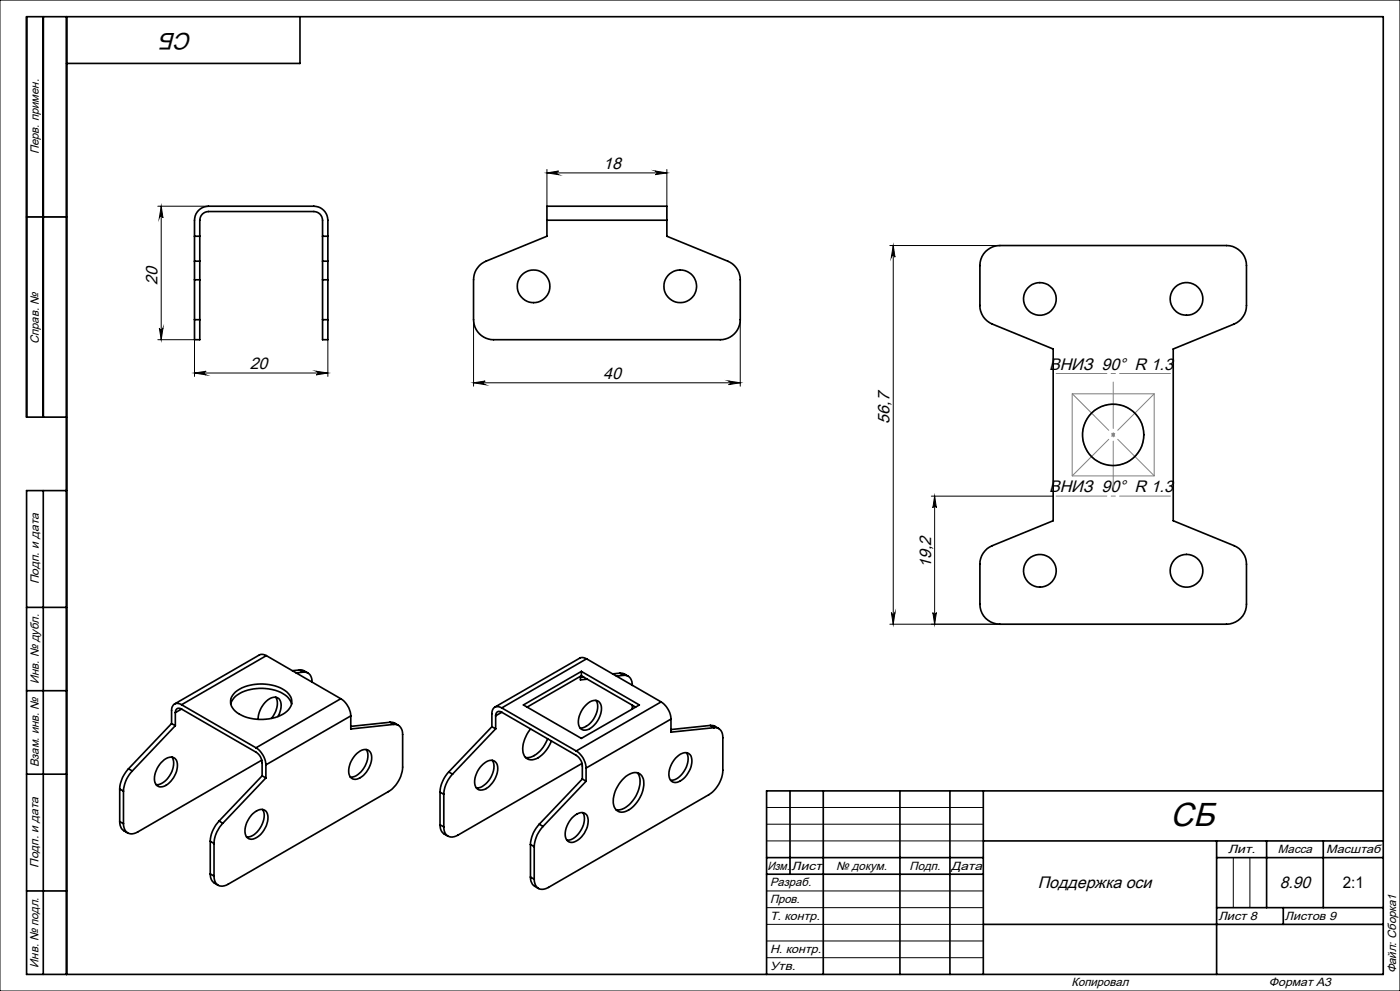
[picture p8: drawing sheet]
<svg xmlns="http://www.w3.org/2000/svg" width="420mm" height="297mm" viewBox="0 0 420 297" stroke-linecap="round" stroke-linejoin="round" font-family="sans-serif">
<g fill="none" stroke="#808080" stroke-width=".3">
<path d="M321.7 118h24.6v24.6h-24.6zM333.4 130.3h1.1M333.6 130l.7 .7M333.9 129.8v1M334.3 130l-.7 .7"/>
<circle cx="334" cy="130.3" r="9.2"/>
</g>
<g fill="none" stroke="#000" stroke-width=".3">
<path d="M0 0h420v297h-420zM164.1 51.8l3.5-.5a.55 .55 0 0 0-.5 .5 .55 .55 0 0 0 .5 .5zM164.1 50.8v11M164.1 51.8h36M196.6 51.3l3.5 .5-3.5 .5a.55 .55 0 0 0 .5-.5 .55 .55 0 0 0-.5-.5zM200.1 50.8v11M8 65h12M47.3 61.8h15.2M48.4 61.8v40M48.4 61.8l.5 3.5a.55 .55 0 0 0-.6-.5 .55 .55 0 0 0-.5 .5zM266.9 73.6h33M268 73.6l.5 3.5a.55 .55 0 0 0-.5-.5 .55 .55 0 0 0-.6 .5z"/>
<path d="M268 73.6v113.5M47.8 98.3a.55 .55 0 0 0 .5 .5 .55 .55 0 0 0 .6-.5l-.5 3.5zM142.1 95.8v19.9M222.1 95.8v19.9M47.3 101.8h11v11M58.3 111.8h40.1M58.3 111.8l3.5-.5a.55 .55 0 0 0-.5 .5 .55 .55 0 0 0 .5 .6zM94.9 111.3l3.5 .5-3.5 .6a.55 .55 0 0 0 .5-.6 .55 .55 0 0 0-.5-.5zM98.4 101.8v11M142.1 114.7l3.5-.5a.55 .55 0 0 0-.5 .5 .55 .55 0 0 0 .5 .6zM142.1 114.7h80M218.6 114.2l3.5 .5-3.5 .6a.55 .55 0 0 0 .5-.6 .55 .55 0 0 0-.5-.5z"/>
<path d="M279.4 148.7h36.5M280.4 148.7l.5 3.5a.53 .53 0 0 0-.5-.5 .53 .53 0 0 0-.5 .5zM280.4 148.7v38.4M266.9 187.1h33M267.4 183.6a.55 .55 0 0 0 .6 .5 .55 .55 0 0 0 .5-.5l-.5 3.5zM279.9 183.6a.53 .53 0 0 0 .5 .5 .53 .53 0 0 0 .5-.5l-.5 3.5zM230 242h65M230 247h65M230 252h65M370 257v15M375 257v15M230 267h65"/>
<path d="M230 272h65M230 277h65M230 282h65M230 287h65"/>
</g>
<g fill="none" stroke="#000" stroke-width=".5">
<path d="M13 5v120M20 5v287M90 5v14h-70M8 65h12M58.3 78.3v5.6M58.3 78.3v-12.3a4.2 4.2 0 0 1 4.2-4.2h31.7a4.2 4.2 0 0 1 4.2 4.2v12.3M58.3 78.3h1.6M58.3 70.8h1.6M59.9 78.3v5.6M59.9 78.3v-12.3a2.65 2.65 0 0 1 2.6-2.6h31.7a2.65 2.65 0 0 1 2.6 2.6v12.3M96.8 78.3v5.6M96.8 78.3h1.6"/>
<path d="M96.8 70.8h1.6M98.4 78.3v5.6M164.1 66v4.8l-18.3 7.5a6.1 6.1 0 0 0-3.7 5.6v11.9a6 6 0 0 0 6 6h68a6 6 0 0 0 6-6v-11.9a6 6 0 0 0-3.8-5.6l-18.2-7.5v-4.8M164.1 66v-4.2h36v4.2M164.1 66h36M295.7 75.3a6.1 6.1 0 0 1 4.3-1.7h67.9a6 6 0 0 1 6 6v11.9a6.1 6.1 0 0 1-3.7 5.6l-18.2 7.5v51.5l18.2 7.4a6.1 6.1 0 0 1 3.7 5.6v12a6 6 0 0 1-6 6h-67.9a6 6 0 0 1-6-6v-12a5.9 5.9 0 0 1 3.7-5.6l18.2-7.4v-51.5l-18.2-7.5a5.9 5.9 0 0 1-3.7-5.6v-11.9a6 6 0 0 1 1.7-4.3zM58.3 95.8v6h1.6v-6M58.3 95.8h1.6M58.3 83.9h1.6M58.3 83.9v11.9M59.9 83.9v11.9M96.8 95.8v6h1.6v-6"/>
<path d="M96.8 95.8h1.6M96.8 83.9v11.9M96.8 83.9h1.6M98.4 83.9v11.9M20 125h-12v-120h407v287h-407v-145h12M13 147v145M8 182h12M79.9 196.5l-.9-.4-1.2 .2-25.4 14.7M79.9 196.5l-25.4 14.7M79.9 196.5l22.3 12.9M176 197.4l-1-.3-1.1 .2-25.5 14.6M176 197.4l-25.5 14.8"/>
<path d="M176 197.4l22.3 13M8 207h12M51.5 216.8l1.1 .7M51.5 216.8l-12.9 13.6M52.6 213.6v3.9M52.6 217.5l-12.9 13.6M54.5 212.5l22.3 12.9a3.9 3.9 0 0 1 1.8 3.2v3.9M54.5 212.5a1.14 1.14 0 0 0-1.3-.1 1.14 1.14 0 0 0-.6 1.2M54.5 211.2a1.83 1.83 0 0 0-2.1-.2 1.83 1.83 0 0 0-.9 1.9v3.9M54.5 211.2l22.3 12.9M54.5 212.5l-1.9 1.1M69.2 211a6.3 6.3 0 0 1 5-4.1 13.8 13.8 0 0 1 11.9 1.8l.8 1 .6 1.3"/>
<path d="M70.6 207.4a13.6 13.6 0 0 1 15.5 0 3.7 3.7 0 0 1-.6 6.2 13.6 13.6 0 0 1-14.9-.4 3.6 3.6 0 0 1 0-5.8zM82.7 208.9a5.9 5.9 0 0 1-1.3 6.4M83.4 214.7a4.8 4.8 0 0 0 .1-5.4 3.6 3.6 0 0 0-4.5 1.8 7.4 7.4 0 0 0-1.6 4.5M89.9 200.8l.9 .1 1.6 .8M89.9 200.8l1.1 .6M89.9 200.8l-2.2 .2M91 201.4a2.49 2.49 0 0 1 2.6 3.1M91 201.4l-2.2 .3M102.2 209.4a6.6 6.6 0 0 1 3 5.2M102.2 209.4l-25.4 14.7M105.2 214.6l-25.4 14.6M105.2 214.6v3.9l12.9-1.4"/>
<path d="M117 216.5a3.2 3.2 0 0 1 2.5 .9M117 216.5l1.1 .6M117 216.5l-11.8 1.2M118.1 217.1a2.53 2.53 0 0 1 2.7 3v9.8a9.4 9.4 0 0 1-4.3 7.3l-48.1 27.8a2.57 2.57 0 0 1-3 .3 2.57 2.57 0 0 1-1.2-2.7M147.6 217.8l1.1 .6M147.6 217.8l-13 13.5M148.7 214.5v3.9M148.7 218.4l-13 13.6M150.5 213.5l22.4 12.9a4 4 0 0 1 1.8 3.1v4M150.5 213.5a1.11 1.11 0 0 0-1.3-.2 1.11 1.11 0 0 0-.5 1.2M150.5 212.2a1.8 1.8 0 0 0-2.1-.3 1.8 1.8 0 0 0-.8 2v3.9M150.5 212.2l22.4 12.9"/>
<path d="M150.5 213.5l-1.8 1M157 211.3l17.4-10.1 17.4 10.1-17.4 10zM159.2 218.5a8.8 8.8 0 0 0-2.1 7.6 2.73 2.73 0 0 0 4.3 1 10.3 10.3 0 0 0 4-5M174.1 202.7v1.1l2.1-.3M174.4 201.2v1.3M174.4 202.5l16.3 9.4M174.4 202.5l-16.2 9.4M175 202.9l-.9 .1M176 211.1a2.71 2.71 0 0 1 3.9-.6 5.8 5.8 0 0 1-1.5 6.7 3.3 3.3 0 0 1-4.1 1.3 4.4 4.4 0 0 1 0-5.2zM178.8 209.9a6 6 0 0 1-2 7.1l-1.5 .9-1.3 .3M185.9 201.8a3.3 3.3 0 0 1 2.6 .9M185.9 201.8l1.2 .6"/>
<path d="M185.9 201.8l-2.1 .2M187.1 202.4a2.49 2.49 0 0 1 2.6 3M187.1 202.4l-2.2 .2M189.7 211.3v1.2M198.3 210.4a6.7 6.7 0 0 1 3 5.1M198.3 210.4l-25.4 14.7M201.3 215.5l-25.5 14.7M201.3 215.5v3.9l12.9-1.3M213.1 217.4l1 .1 1.5 .8M213.1 217.4l1.1 .7M213.1 217.4l-11.8 1.2M214.2 218.1a2.48 2.48 0 0 1 2.7 3v9.8a9.2 9.2 0 0 1-4.3 7.3l-48.1 27.8a2.59 2.59 0 0 1-3 .3 2.59 2.59 0 0 1-1.2-2.8"/>
<path d="M8 232h12M35.9 236.5l1.1 .6M35.9 236.5v9.7M37 237.1v9.8M38.6 230.4a9.3 9.3 0 0 0-2.7 6.1M38.6 230.4l1.1 .7M39.7 231.1a9.4 9.4 0 0 0-2.7 6M48.3 228.6a3.4 3.4 0 0 1 4.1-1.4 4.4 4.4 0 0 1 0 5.3 5.2 5.2 0 0 1-4.5 3.3 2.64 2.64 0 0 1-1.4-3.6l.7-1.9zM51.6 226.9a6.2 6.2 0 0 1-2 7.1l-1.4 .9-1.4 .3M76.8 224.1a6.6 6.6 0 0 1 3 5.1M78.5 227.8l-37.2 21.5a2.61 2.61 0 0 1-3 .3 2.61 2.61 0 0 1-1.3-2.7M78.6 232.5l1.2 .6"/>
<path d="M78.6 232.5l-12.9 13.6M79.8 229.2v3.9M79.8 233.1l-12.9 13.6M106.6 226.3a3.3 3.3 0 0 1 4.1-1.3 4.3 4.3 0 0 1 0 5.2 5.2 5.2 0 0 1-4.5 3.3 2.64 2.64 0 0 1-1.5-3.6l.7-1.9zM109.9 224.6a6 6 0 0 1-2 7.1l-1.5 1-1.3 .2M132 237.4l1.1 .7M132 237.4v9.8M133.1 238.1v9.7M134.6 231.3a9.8 9.8 0 0 0-2.6 6.1M134.6 231.3l1.1 .7M135.7 232a9.6 9.6 0 0 0-2.6 6.1M144.4 229.5a3.3 3.3 0 0 1 4.1-1.3 4.3 4.3 0 0 1 0 5.2 4.9 4.9 0 0 1-4.9 3.3 3.6 3.6 0 0 1-.7-4.9z"/>
<path d="M147.7 227.9a6 6 0 0 1-2 7l-1.4 1-1.4 .2M164.3 221.4a8.1 8.1 0 0 1-6.2 5.7l-.4-.1M172.9 225.1a6.3 6.3 0 0 1 2.9 5.1M174.6 228.8l-37.2 21.5a2.59 2.59 0 0 1-3 .3 2.59 2.59 0 0 1-1.3-2.8M174.7 233.5l1.1 .6M174.7 233.5l-12.9 13.5M175.8 230.2v3.9M175.8 234.1l-12.9 13.6M186.7 233.7a4.5 4.5 0 0 1 5.2-1.8 4.7 4.7 0 0 1 .8 5.6 8.3 8.3 0 0 1-6.3 5.9 3.1 3.1 0 0 1-2.4-4.1 10.7 10.7 0 0 1 2.7-5.6zM191.2 231.6a6.4 6.4 0 0 1-.5 7 7 7 0 0 1-5.7 4.1h-.2M202.7 227.2a3.4 3.4 0 0 1 4-1.3 4.3 4.3 0 0 1 0 5.2 5.2 5.2 0 0 1-4.5 3.4 2.39 2.39 0 0 1-1.5-3l.8-2.6zM206 225.6a6.1 6.1 0 0 1-2 7.1l-1.5 .9-1.3 .3"/>
<path d="M237 237v25M247 237v55M270 237v55M285 237v55M295 237v55M415 237h-185v55M35.9 246.2l.4 1.7a3.2 3.2 0 0 0 2 1.7M35.9 246.2l1.1 .7M63.1 252.1l1.1 .7M63.1 252.1v9.8M64.2 252.8v9.8M65.7 246.1a9.6 9.6 0 0 0-2.6 6"/>
<path d="M65.7 246.1l1.2 .6M66.9 246.7a9.3 9.3 0 0 0-2.7 6.1M76 243.8a2.75 2.75 0 0 1 3.9-.6 6.1 6.1 0 0 1-2 7.1 2.75 2.75 0 0 1-3.9 .6 6.1 6.1 0 0 1 2-7.1zM78.7 242.6a6 6 0 0 1-1.9 7.1l-1.5 .9-1.3 .3M132 247.2l.3 1.7a3.5 3.5 0 0 0 2.1 1.7M132 247.2l1.1 .6M159.1 253.1l1.2 .6M159.1 253.1v9.8M160.3 253.7v9.8M161.8 247a9.6 9.6 0 0 0-2.7 6.1M161.8 247l1.1 .7M162.9 247.7a9.3 9.3 0 0 0-2.6 6"/>
<path d="M171.6 245.2a3.4 3.4 0 0 1 4-1.3 4.3 4.3 0 0 1 0 5.2 5.2 5.2 0 0 1-4.5 3.3 2.39 2.39 0 0 1-1.5-3l.5-1.9zM174.8 243.6a6.4 6.4 0 0 1-2.9 7.8l-1.8 .4M230 257h65M295 252h120M365 252v40M365 257h50M380 252v20M397 252v20M8 267h12M63.1 261.9l.3 1.7a3.7 3.7 0 0 0 2 1.7M63.1 261.9l1.1 .7M159.1 262.9l.4 1.6a3.3 3.3 0 0 0 2 1.8"/>
<path d="M159.1 262.9l1.2 .6M230 262h65M295 277h120M365 272h50M385 272v5"/>
<circle cx="160.1" cy="85.8" r="4.9"/>
<circle cx="204.1" cy="85.8" r="4.9"/>
<circle cx="312" cy="89.6" r="4.9"/>
<circle cx="356" cy="89.6" r="4.9"/>
<circle cx="334" cy="130.3" r="9.2"/>
<circle cx="312" cy="171.1" r="4.9"/>
<circle cx="356" cy="171.1" r="4.9"/>
</g>
<path d="M334 146.1v-31.6" fill="none" stroke="#808080" stroke-width=".3" stroke-dasharray="15.2 1.3 1.3 1.3" stroke-dashoffset="1.3"/>
<path d="M321.7 118l24.6 24.6M346.3 118l-24.6 24.6" fill="none" stroke="#808080" stroke-width=".3" stroke-dasharray="15.2 1.3 1.3 1.3" stroke-dashoffset="-.2"/>
<path d="M316 111.9h36M352 148.7h-36" fill="none" stroke="#808080" stroke-width=".3" stroke-dasharray="15.2 1.3 1.3 1.3" stroke-dashoffset="-.9"/>
<g fill="#000">
<path d="M164.1 51.8l3.5-.5a.55 .55 0 0 0-.5 .5 .55 .55 0 0 0 .5 .5zM196.6 51.3l3.5 .5-3.5 .5a.55 .55 0 0 0 .5-.5 .55 .55 0 0 0-.5-.5z"/>
<path d="M268 73.6l.5 3.5a.55 .55 0 0 0-.5-.5 .55 .55 0 0 0-.6 .5zM267.4 183.6a.55 .55 0 0 0 .6 .5 .55 .55 0 0 0 .5-.5l-.5 3.5z"/>
<path d="M47.8 98.3a.55 .55 0 0 0 .5 .5 .55 .55 0 0 0 .6-.5l-.5 3.5zM48.4 61.8l.5 3.5a.55 .55 0 0 0-.6-.5 .55 .55 0 0 0-.5 .5z"/>
<path d="M58.3 111.8l3.5-.5a.55 .55 0 0 0-.5 .5 .55 .55 0 0 0 .5 .6zM94.9 111.3l3.5 .5-3.5 .6a.55 .55 0 0 0 .5-.6 .55 .55 0 0 0-.5-.5z"/>
<path d="M142.1 114.7l3.5-.5a.55 .55 0 0 0-.5 .5 .55 .55 0 0 0 .5 .6zM218.6 114.2l3.5 .5-3.5 .6a.55 .55 0 0 0 .5-.6 .55 .55 0 0 0-.5-.5z"/>
<path d="M279.9 183.6a.53 .53 0 0 0 .5 .5 .53 .53 0 0 0 .5-.5l-.5 3.5zM280.4 148.7l.5 3.5a.53 .53 0 0 0-.5-.5 .53 .53 0 0 0-.5 .5z"/>
</g>
<text font-size="10" x="351.1" y="247.6">СБ</text>
<text font-size="7.1" x="57.8" y="9.8" transform="rotate(-180 57.8 9.8)">СБ</text>
<g font-size="5">
<text x="181" y="50.7">18</text>
<text x="47.3" y="85.4" transform="rotate(-90 47.3 85.4)">20</text>
<text x="74.9" y="110.7">20</text>
<text x="181" y="113.6">40</text>
<text x="314.7" y="110.9">ВНИЗ 90° R 1.3</text>
<text x="266.9" y="126.9" transform="rotate(-90 266.9 126.9)">56,7</text>
<text x="314.7" y="147.6">ВНИЗ 90° R 1.3</text>
<text x="279.3" y="170.3" transform="rotate(-90 279.3 170.3)">19,2</text>
<text x="311.3" y="266.1">Поддержка оси</text>
<text x="383.9" y="266.1">8.90</text>
</g>
<text font-size="4.8" x="402.8" y="266.1">2:1</text>
<g font-size="3.6">
<text x="11.6" y="46.3" transform="rotate(-90 11.6 46.3)">Перв. примен.</text>
<text x="11.6" y="103.2" transform="rotate(-90 11.6 103.2)">Справ. №</text>
<text x="11.6" y="175.1" transform="rotate(-90 11.6 175.1)">Подп. и дата</text>
<text x="11.6" y="205" transform="rotate(-90 11.6 205)">Инв. № дубл.</text>
<text x="11.6" y="230" transform="rotate(-90 11.6 230)">Взам. инв. №</text>
<text x="368.4" y="255.6">Лит.</text>
<text x="383.4" y="255.6">Масса</text>
<text x="397.8" y="255.6">Масштаб</text>
<text x="11.6" y="260.1" transform="rotate(-90 11.6 260.1)">Подп. и дата</text>
<text x="230.2" y="260.6">Изм.</text>
<text x="237.5" y="260.6">Лист</text>
<text x="250.9" y="260.6">№ докум.</text>
<text x="272.9" y="260.6">Подп.</text>
<text x="285.4" y="260.6">Дата</text>
<text x="231" y="265.6">Разраб.</text>
<text x="231" y="275.6">Т. контр.</text>
<text x="231" y="270.6">Пров.</text>
<text x="365.5" y="275.6">Лист 8</text>
<text x="385.5" y="275.6">Листов 9</text>
<text x="231" y="285.6">Н. контр.</text>
<text x="11.6" y="290" transform="rotate(-90 11.6 290)">Инв. № подл.</text>
<text x="231" y="290.6">Утв.</text>
<text x="418.9" y="291.7" transform="rotate(-90 418.9 291.7)">Файл: Сборка1</text>
<text x="321.5" y="295.6">Копировал</text>
<text x="380.7" y="295.6">Формат А3</text>
</g>
</svg>
